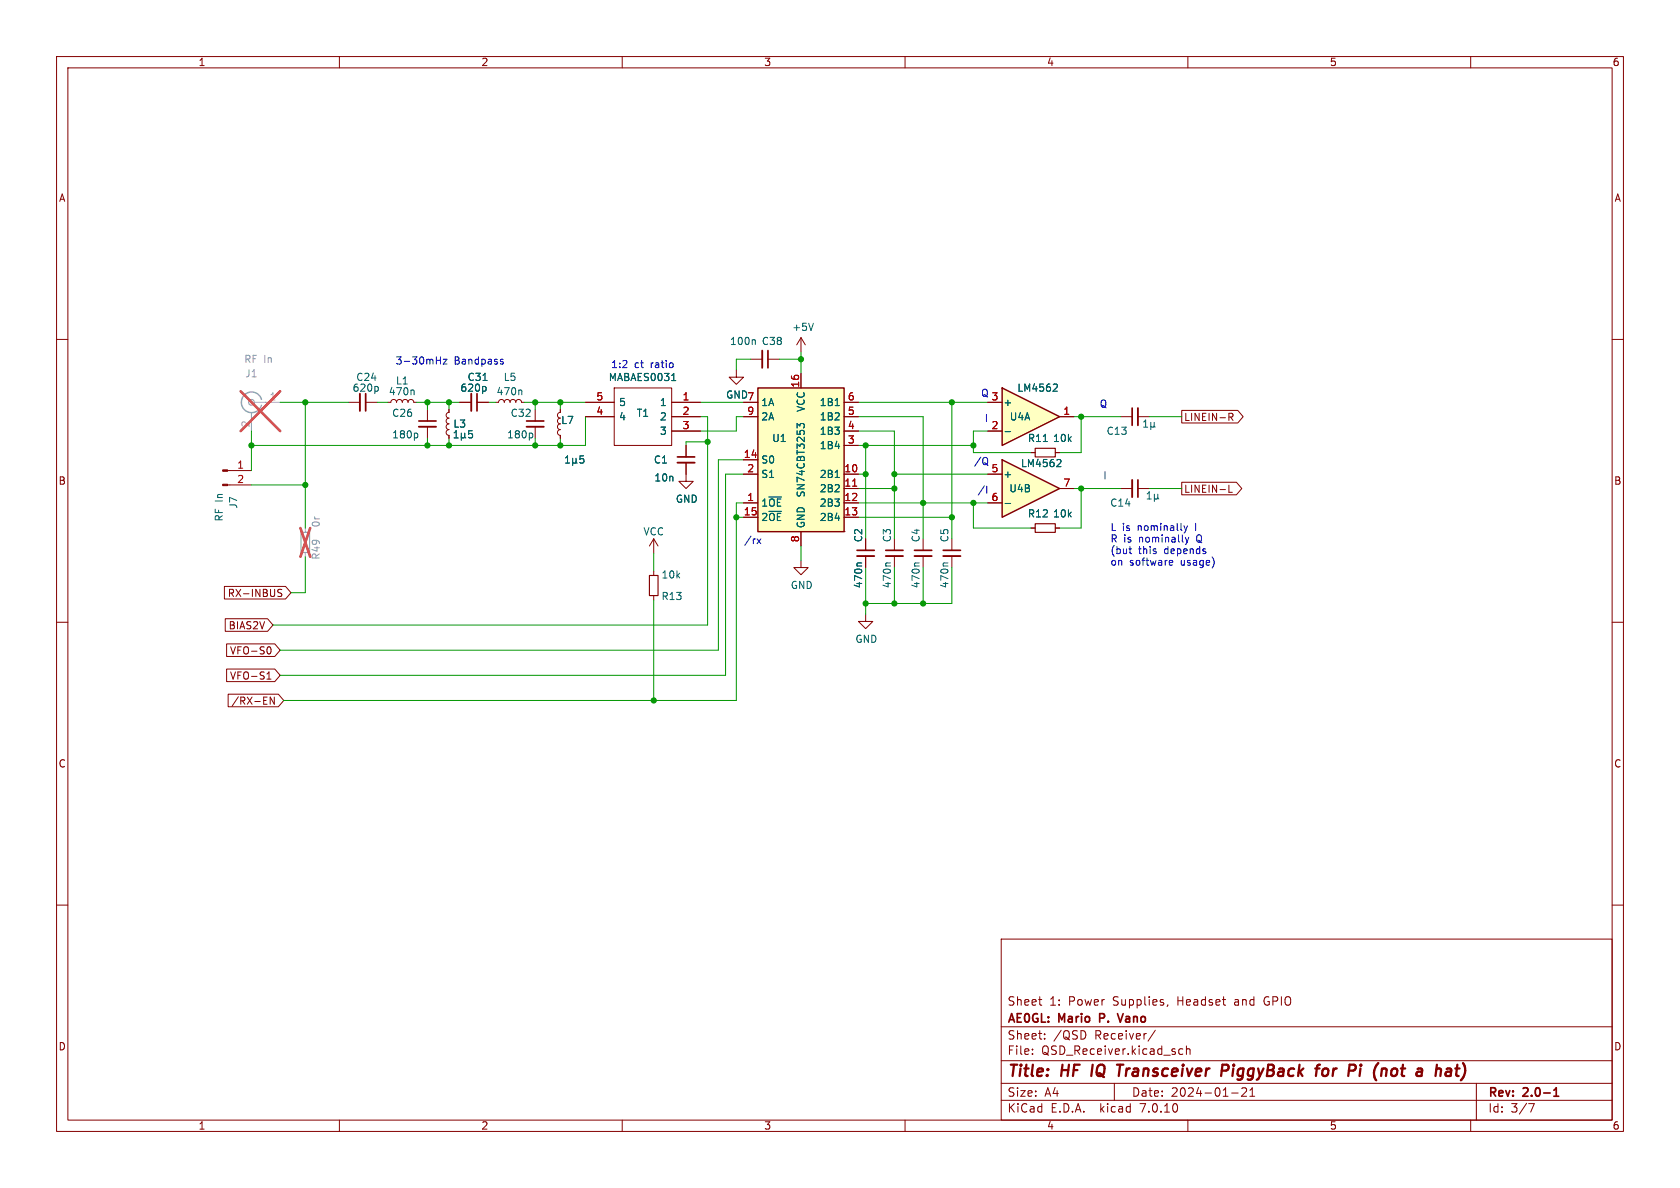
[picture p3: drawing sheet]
<svg xmlns="http://www.w3.org/2000/svg" width="297mm" height="210mm" viewBox="0 0 297 210" stroke-linecap="round" stroke-linejoin="round" font-family="sans-serif">
<g fill="none" stroke="#840000" stroke-width=".18">
<path d="M10 10h277v190h-277zM12 12h273v186h-273zM60 10v2M110 10v2M160 10v2M210 10v2M260 10v2M10 60h2M285 60h2M61.6 71.1h2M64.6 71.1h2.1M75.6 72.4v2"/>
<path d="M75.6 75.4v2.1M79.4 72.4v.5l-.4 .1-.1 .4 .1 .4 .4 .1-.4 .1-.1 .4 .1 .4 .4 .1-.4 .2-.1 .3 .1 .4 .4 .1-.4 .2-.1 .3 .1 .4 .4 .2v.5M81.3 71.1h2M84.3 71.1h2.1M87.6 71.1h.5l.2-.3 .4-.2 .3 .2 .2 .3 .1-.3 .4-.2 .3 .2 .2 .3 .1-.3 .4-.2 .4 .2 .1 .3 .1-.3 .4-.2 .4 .2 .1 .3h.5M94.6 72.4v2M94.6 75.4v2.1M103.5 71.1h5.1M103.5 73.7h5.1M108.6 68.6h10.1v10.1h-10.1zM118.7 71.1h5.1M118.7 76.2h5.1"/>
<path d="M118.7 73.7h5.1M131.4 71.1h2.6M131.4 73.7h2.6M141.6 66v2.6M149.2 71.1h2.6M149.2 78.7h2.6M149.2 76.2h2.6M149.2 73.7h2.6M198.1 73.7h2.1M201.2 73.7h2M40.2 85.7h4.2M40.2 83.2h4.2"/>
<path d="M131.4 88.9h2.6M131.4 83.8h2.6M131.4 91.4h2.6M131.4 81.3h2.6M141.6 94v2.5M149.2 94h.1M149.2 88.9h2.6M149.2 83.8h2.6M149.2 86.4h2.6M149.2 91.4h2.6M10 110h2M285 110h2"/>
<path d="M10 160h2M285 160h2M177 166h108v32h-108zM183.6 176.7h.6M184 177.7h.2M206.5 177.6l-.2 .3M60 198v2M110 198v2M160 198v2M177 194.5h108M177 191.5h108M177 187.5h108"/>
<path d="M177 181.5h108M182.5 186.3v.1M182.5 185.5v.1M184.7 183.6v.1M184.7 182.8v.1M197 191.5v3M204.2 182.1l-1.2 2M208.5 186.3l.2 .1 .4-.1M209.1 185.5l-.4-.1-.2 .1M209.7 185.5l.3-.1 .3 .1 .1 .9M209.7 184.9v1.5M210 198v2"/>
<path d="M217.7 193.2h1.2M220.3 192.4v.5l-.8 .9h.9M221 193.8h.8M221 192.7l.4-.4v1.5M260 198v2M261 191.5v6.5M270.2 195.1h1l-.6 1.5"/>
</g>
<path d="M64.6 69.6v3M74 74.4h3.1M84.3 69.6v3M93.1 74.4h3M200.2 72.1v3.1M194.4 180h.6M195 179.2h-.6v1.5M197.6 179.2l.5 1.5 .5-1.5M274.7 193.8h.9M274.7 192.7l.4-.4v1.5" fill="none" stroke="#840000" stroke-width=".3"/>
<path d="M193.2 188.2l-.3 2M197.5 188.2h1.1M198 188.2l-.2 2M216 189.3h.8a.55 .55 0 0 0 .4-.5 .55 .55 0 0 0-.3-.6h-.8l-.2 2M233.8 189.3a.55 .55 0 0 1 .5-.4 .55 .55 0 0 1 .5 .4v.5a.57 .57 0 0 1-1 .2M246.2 189a.52 .52 0 0 1 .8 .1M247 189.8a.62 .62 0 0 1-.7 .4M254 189l.2-.1 .5 .1-.1 1.2M257.6 188.2l-.2 1.7M258.6 187.9a2.23 2.23 0 0 1 .1 2.5" fill="none" stroke="#840000" stroke-width=".4"/>
<g fill="none" stroke="#a1a1a1" stroke-width=".2">
<path d="M53.2 94.1h1.5v3.6h-1.5z"/>
<circle cx="44.5" cy="71.1" r=".51"/>
</g>
<path d="M44.4 72.9v3.3M45 71.1h4.5M54 93.3v.8M54 97.7v.7" fill="none" stroke="#a1a1a1" stroke-width=".18"/>
<path d="M42.5 69.2l7 7M49.5 69.2l-7 7M53.1 93.3l1.7 5.1M54.8 93.3l-1.7 5.1" fill="none" stroke="#eb3a3d" stroke-width=".46"/>
<g fill="#840000" stroke="#840000" stroke-width=".18">
<path d="M39.4 85.6h.8v.3h-.8z"/>
<path d="M39.4 83.1h.8v.2h-.8z"/>
</g>
<path d="M63.6 69.6v3M74 75.4h3.1M83.3 69.6v3M93.1 75.4h3M201.2 72.1v3.1" fill="none" stroke="#840000" stroke-width=".33"/>
<g fill="none" stroke="#006464" stroke-width=".18">
<path d="M66.6 68.3l.3 .3v.3l-.3 .3M73.6 76.6l.3 .2v.4l-.3 .2M80.3 77.4h.7M80.5 76.3l-.2 .2M80.6 76.1v1.3M81.6 77.2l.1 .2h.3l.2-.2M81.6 76.6v1.2M82.2 77.2l.1 .2M82.2 76.6v.6M83.5 76.1h-.6l-.1 .6 .2-.1 .4 .1 .1 .2v.4l-.2 .1-.5-.1M85.4 67.3h.7M85.7 68.3l.2 .3v.3l-.2 .3"/>
<path d="M92.1 68.9l.2 .2v.7M93.9 76.6l.3 .2v.4l-.3 .2M118.7 67.3h.8M119 66.2l.1-.2v1.3M142.1 75.6l.1-.5-.1-.2h-.6l-.1 .4-.5-.4v.8M147.6 71.7h.8M202.2 75.5h.7M202.2 74.6l.3-.4v1.3M203.4 75.3l.2 .2h.3l.1-.2M203.4 74.7v1.2M204 75.3l.2 .2M204 74.7v.6"/>
<path d="M147.6 84.4h.8"/>
</g>
<path d="M134 68.6h15.2v25.4h-15.2z" fill="#ffffc2" stroke="#ffffc2" stroke-width=".18"/>
<path d="M134 68.6h15.2v25.4h-15.2z" fill="none" stroke="#840000" stroke-width=".25"/>
<path d="M150.7 85.9h.8" fill="none" stroke="#a90000" stroke-width=".18"/>
<path d="M46.2 70.6a1.81 1.81 0 0 0-2.8-1 1.81 1.81 0 0 0 0 3 1.81 1.81 0 0 0 2.8-1" fill="none" stroke="#a1a1a1" stroke-width=".25"/>
<path d="M177.2 68.6l10.1 5.1-10.1 5z" fill="#ffffc2"/>
<path d="M177.2 68.6l10.1 5.1-10.1 5z" fill="none" stroke="#840000" stroke-width=".25"/>
<path d="M174.6 76.2h2.6M174.6 71.1h2.6M187.3 73.7h2.6" fill="none" stroke="#840000" stroke-width=".18"/>
<path d="M177.7 76.3h1M186.4 67.9l.4 .1 .1 .3-.8 .9h.8" fill="none" stroke="#006464" stroke-width=".18"/>
<path d="M177.2 81.3l10.1 5.1-10.1 5z" fill="#ffffc2"/>
<path d="M177.2 81.3l10.1 5.1-10.1 5z" fill="none" stroke="#840000" stroke-width=".25"/>
<g fill="none" stroke="#840000" stroke-width=".18">
<path d="M141.6 59.7l-.8 1.3M141.6 59.7v2.5M141.6 59.7l.8 1.3M68.6 71.1h.5l.1-.3 .4-.2 .4 .2 .1 .3 .2-.3 .3-.2 .4 .2 .1 .3 .2-.3 .3-.2 .4 .2 .1 .3 .2-.3 .4-.2 .3 .2 .2 .3h.5M79.4 72.4v.5M79.4 77v.5M81.3 71.1h2M84.3 71.1h2.1M99.1 72.4v.5l-.4 .1-.1 .4 .1 .4 .4 .1-.4 .1-.1 .4 .1 .4 .4 .1-.4 .2-.1 .3 .1 .4 .4 .1-.4 .2-.1 .3 .1 .4 .4 .2v.5M103.5 71.1h5.1M103.5 73.7h5.1M118.7 71.1h5.1"/>
<path d="M118.7 76.2h5.1M118.7 73.7h5.1M121.3 78.7v2.1M130.2 65.4v1.3h1.2l-1.2 1.2-1.3-1.2h1.3M131.4 71.1h2.6M131.4 73.7h2.6M132.7 63.5h2M135.8 63.5h2M141.6 66v2.6M149.2 71.1h2.6M149.2 78.7h2.6M149.2 76.2h2.6"/>
<path d="M149.2 73.7h2.6M174.6 71.1h2.6M174.6 76.2h2.6M187.3 73.7h2.6M208.9 72.5h9.9l1 1.2-1 1.1h-9.9zM217.3 73.1h.4l.3 .2-.1 .4h-.6M217.6 73.7l.4 .6M115.6 95.3l-.8 1.2M115.6 95.3v2.5M115.6 95.3l.7 1.2M121.3 81.8v3.3h1.3l-1.3 1.3-1.3-1.3h1.3M131.4 83.8h2.6"/>
<path d="M131.4 88.9h2.6M131.4 91.4h2.6M131.4 81.3h2.6M141.6 99.1v1.2h1.3l-1.3 1.3-1.3-1.3h1.3M141.6 94v2.5M149.2 83.8h2.6M149.2 88.9h2.6M149.2 86.4h2.6M149.2 91.4h2.6M153 95.3v2M153 98.3v2M158.1 95.3v2"/>
<path d="M158.1 98.3v2M163.2 95.3v2M163.2 98.3v2M168.3 95.3v2M168.3 98.3v2M174.6 83.8h2.6M174.6 88.9h2.6M182.2 80h.8M182.2 93.3h.8M186.6 80h.7M186.6 93.3h.7M187.3 86.4h2.6"/>
<path d="M198.1 86.4h2.1M201.2 86.4h2M208.9 85.2h9.7l.9 1.2-.9 1.1h-9.7zM217.3 85.8v1.2h.6M39.7 103.7h10.8l.9 1.1-.9 1.1h-10.8zM39.8 109.4h7.5l1 1.1-1 1.1h-7.5zM40.1 113.8h8.5l.9 1.1-.9 1.1h-8.5zM40.1 118.3h8.5l.9 1.1-.9 1.1h-8.5zM47.2 119.1l.4-.3v1.3M47.5 114.3a.68 .68 0 0 1 .4 .7 .68 .68 0 0 1-.4 .6M49.1 104.5l.7 .6-.2 .3h-.5M49.8 104.2h-.5l-.2 .2"/>
<path d="M115.6 101v.7M115.6 105.3v.7M153 108.6v1.3h1.3l-1.3 1.2-1.2-1.2h1.2M40.3 122.7h8.9l1 1.1-1 1.1h-8.9zM47.2 120.1h.7M48.5 123.2v1.3l-.7-1.3v1.3"/>
</g>
<g fill="none" stroke="#006464" stroke-width=".18">
<path d="M143.8 57.1l-.4 1.3M73 68.9l.2 .2v.7M80.3 77.4h.7M80.5 76.3l-.2 .2M80.6 76.1v1.3M81.6 77.2l.1 .2h.3l.2-.2M81.6 76.6v1.2M82.2 77.2l.1 .2M82.2 76.6v.6M83.5 76.1h-.6l-.1 .6 .2-.1 .4 .1 .1 .2v.4l-.2 .1-.5-.1M85.4 67.3h.7M85.7 68.3l.2 .3v.3l-.2 .3"/>
<path d="M118.7 67.3h.8M119 66.2l.1-.2v1.3M133.3 60.1l.2 .1v.7M142.1 75.6l.1-.5-.1-.2h-.6l-.1 .4-.5-.4v.8M147.6 71.7h.8M177.7 76.3h1M184.4 78h.8M186.4 67.9l.4 .1 .1 .3-.8 .9h.8M100 81.9h.7M100 81l.3-.4v1.3M101.2 81.7l.2 .2h.3l.1-.2M101.2 81v1.3"/>
<path d="M101.8 81.7l.2 .2M101.8 81v.7M103.2 80.6h-.6l-.1 .6 .2-.1h.4l.1 .2v.4l-.2 .2-.5-.2M147.6 84.4h.8M152.3 99.5h-.6l-.2 .2M157.4 99.5h-.6l-.2 .2M162.5 99.5h-.7l-.1 .2M167.6 99.5h-.7l-.2 .2M177.7 89h1M187 81.2l.4 .1 .2 .3-.8 .9h.8M202.8 88.2h.7M202.8 87.3l.4-.4v1.3"/>
<path d="M204.1 88l.2 .2h.2l.2-.2M204.1 87.4v1.2M204.7 88l.2 .2M204.7 87.4v.6"/>
</g>
<path d="M134.7 62v3M119.8 81.8h3M151.5 98.3h3.1M156.6 98.3h3M161.7 98.3h3M166.8 98.3h3M200.2 84.8v3.1" fill="none" stroke="#840000" stroke-width=".33"/>
<path d="M135.8 62v3M119.8 80.8h3M151.5 97.3h3.1M156.6 97.3h3M161.7 97.3h3M166.8 97.3h3M201.2 84.8v3.1" fill="none" stroke="#840000" stroke-width=".3"/>
<path d="M183 79.2h3.6v1.6h-3.6zM183 92.6h3.6v1.5h-3.6zM114.8 101.7h1.5v3.6h-1.5z" fill="none" stroke="#840000" stroke-width=".2"/>
<g fill="none" stroke="#0000c2" stroke-width=".18">
<path d="M77.1 63.7h.8M77.9 63.1v1.3M78.4 63.5h.6l-.6 .9h.6M88.6 63.5l.3 .1M88.6 63.9l.3 .1 .1 .2-.2 .2h-.2M133.8 95.3l.7 .8M134.5 95.3l-.7 .8M174 85.9l-1.1 1.6M174.4 80.9a.9 .9 0 0 1 0 1.2l.3 .2M174.5 85.9v1.3M199.6 97h.5M199.8 97.8l.3 .1"/>
<path d="M206.9 99.1h.4v.3l-.6 .1M207.3 99.9h-.4M209.3 92.9l.3 .9M209.6 95l.3 .8M209.6 93.8l-.2 .3M209.9 95.8l-.2 .4M209.9 92.9l-.3 .9M210.2 95l-.3 .8M211.4 92.5v1.3"/>
</g>
<g fill="none" stroke="#009600" stroke-width=".18">
<path d="M44.4 76.2v7M49.5 71.1h12.1M54 71.1v22.2M66.7 71.1h1.9M73.7 71.1h7.6M75.6 71.1v1.3M75.6 77.5v1.2M79.4 71.1v1.3M79.4 77.5v1.2M86.4 71.1h1.2M92.7 71.1h10.8M94.6 71.1v1.3"/>
<path d="M94.6 77.5v1.2M99.1 71.1v1.3M99.1 77.5v1.2M103.5 73.7v5h-59.1M123.8 71.1h7.6M123.8 73.7h1.3v36.8h-76.8M125.1 78.1h-3.8v.6M131.4 73.7h-1.2v2.5h-6.4M132.7 63.5h-2.5v1.9M137.8 63.5h3.8M141.6 62.2v3.8M151.8 71.1h22.8"/>
<path d="M151.8 78.7h20.3M151.8 76.2h6.3v19.1M151.8 73.7h11.4v21.6M153 78.7v16.6M168.3 71.1v24.2M174.6 76.2h-2.5v3.8h10.1M189.9 73.7h8.2M191.1 73.7v6.3h-3.8M203.2 73.7h5.7M44.4 85.7h9.6M54 98.4v6.4h-2.6M115.6 97.8v3.2"/>
<path d="M130.2 91.4h1.2M131.4 88.9h-1.2v34.9h-80M131.4 83.8h-3.1v35.6h-78.8M131.4 81.3h-4.4v33.6h-77.5M141.6 96.5v2.6M151.8 83.8h1.2M151.8 91.4h16.5M151.8 86.4h6.3M151.8 88.9h22.8M158.1 83.8h16.5M172.1 88.9v4.4h10.1M189.9 86.4h8.2"/>
<path d="M191.1 86.4v6.9h-3.8M203.2 86.4h5.7M115.6 106v17.8M153 100.3v8.3M158.1 100.3v6.4M163.2 100.3v6.4M168.3 100.3v6.4h-15.3"/>
</g>
<path d="M150.7 85.9h.8" fill="none" stroke="#a90000" stroke-width=".18"/>
<g fill="#009600" stroke="#009600" stroke-width=".18">
<circle cx="158.1" cy="83.8" r=".46"/>
<circle cx="153" cy="83.8" r=".46"/>
<circle cx="153" cy="78.7" r=".46"/>
<circle cx="158.1" cy="86.4" r=".46"/>
<circle cx="153" cy="106.7" r=".46"/>
<circle cx="141.6" cy="63.5" r=".46"/>
<circle cx="158.1" cy="106.7" r=".46"/>
<circle cx="163.2" cy="106.7" r=".46"/>
<circle cx="75.6" cy="78.7" r=".46"/>
<circle cx="79.4" cy="71.1" r=".46"/>
<circle cx="75.6" cy="71.1" r=".46"/>
<circle cx="44.4" cy="78.7" r=".46"/>
<circle cx="54" cy="71.1" r=".46"/>
<circle cx="125.1" cy="78.1" r=".46"/>
<circle cx="130.2" cy="91.4" r=".46"/>
<circle cx="94.6" cy="78.7" r=".46"/>
<circle cx="115.6" cy="123.8" r=".46"/>
<circle cx="99.1" cy="78.7" r=".46"/>
<circle cx="168.3" cy="71.1" r=".46"/>
<circle cx="191.1" cy="86.4" r=".46"/>
<circle cx="163.2" cy="88.9" r=".46"/>
<circle cx="172.1" cy="88.9" r=".46"/>
<circle cx="168.3" cy="91.4" r=".46"/>
<circle cx="172.1" cy="78.7" r=".46"/>
<circle cx="191.1" cy="73.7" r=".46"/>
<circle cx="94.6" cy="71.1" r=".46"/>
<circle cx="99.1" cy="71.1" r=".46"/>
<circle cx="79.4" cy="78.7" r=".46"/>
<circle cx="54" cy="85.7" r=".46"/>
</g>
<g font-size="2.8" fill="#840000">
<text x="178" y="190.9">Title:</text>
<text x="187.7" y="190.9">HF</text>
<text x="193.8" y="190.9">IQ</text>
<text x="199.2" y="190.9">Transceiver</text>
<text x="218.3" y="190.9">PiggyBack</text>
<text x="235.9" y="190.9">for</text>
<text x="242.4" y="190.9">Pi</text>
<text x="247.7" y="190.9">(not</text>
<text x="256.1" y="190.9">a</text>
</g>
<g font-size="2.1" fill="#840000">
<text x="178" y="178">Sheet</text>
<text x="185.5" y="178">1:</text>
<text x="189" y="178">Power</text>
<text x="196.9" y="178">Supplies,</text>
<text x="208.4" y="178">Headset</text>
<text x="218.6" y="178">and</text>
<text x="224" y="178">GPIO</text>
<text x="178" y="184">Sheet:</text>
<text x="178" y="181.2">AE0GL:</text>
<text x="186.2" y="184">/QSD</text>
<text x="187.2" y="181.2">Mario</text>
<text x="193.6" y="184">Receiver/</text>
<text x="195.1" y="181.2">P.</text>
<text x="199" y="181.2">Vano</text>
<text x="178" y="186.7">File:</text>
<text x="184.1" y="186.7">QSD_Receiver.kicad_sch</text>
<text x="178" y="196.9">KiCad</text>
<text x="178" y="194.1">Size:</text>
<text x="184.7" y="194.1">A4</text>
<text x="185.7" y="196.9">E.D.A.</text>
<text x="194.6" y="196.9">kicad</text>
<text x="200" y="194.1">Date:</text>
<text x="201.8" y="196.9">7.0.10</text>
<text x="207" y="194.1">2024-01-21</text>
<text x="263" y="194.3">Rev:</text>
<text x="263" y="196.9">Id:</text>
<text x="267.1" y="196.9">3/7</text>
<text x="269.4" y="194.3">2.0-1</text>
</g>
<g font-size="1.8" fill="#840000">
<text x="35" y="11.9">1</text>
<text x="85" y="11.9">2</text>
<text x="135" y="11.9">3</text>
<text x="185" y="11.9">4</text>
<text x="235" y="11.9">5</text>
<text x="285" y="11.9">6</text>
<text x="10.3" y="35.9">A</text>
<text x="285.3" y="35.9">A</text>
<text x="209.2" y="74.6">LINEIN-R</text>
<text x="10.3" y="85.9">B</text>
<text x="209.2" y="87.3">LINEIN-L</text>
<text x="285.3" y="85.9">B</text>
<text x="40.2" y="105.7">RX-INBUS</text>
<text x="40.3" y="111.4">BIAS2V</text>
<text x="40.6" y="115.9">VFO-S0</text>
<text x="40.6" y="120.3">VFO-S1</text>
<text x="40.8" y="124.8">/RX-EN</text>
<text x="10.3" y="135.9">C</text>
<text x="285.3" y="135.9">C</text>
<text x="10.3" y="185.9">D</text>
<text x="285.3" y="185.9">D</text>
<text x="35" y="199.9">1</text>
<text x="85" y="199.9">2</text>
<text x="135" y="199.9">3</text>
<text x="185" y="199.9">4</text>
<text x="235" y="199.9">5</text>
<text x="285" y="199.9">6</text>
</g>
<g font-size="1.8" fill="#006464">
<text x="139.9" y="58.7">+5V</text>
<text x="129" y="61.2">100n</text>
<text x="134.6" y="61.2">C38</text>
<text x="62.2" y="69.4">620p</text>
<text x="62.9" y="67.5">C24</text>
<text x="68.6" y="70.1">470n</text>
<text x="69.9" y="68.2">L1</text>
<text x="81.3" y="69.4">620p</text>
<text x="82.6" y="67.5">C31</text>
<text x="87.7" y="70.1">470n</text>
<text x="88.9" y="67.5">L5</text>
<text x="107.5" y="67.6">MABAES0031</text>
<text x="109.3" y="72">5</text>
<text x="116.6" y="72">1</text>
<text x="128.3" y="70.7">GND7</text>
<text x="134.5" y="72">1A</text>
<text x="144.8" y="72">1B1</text>
<text x="177.3" y="72">+</text>
<text x="179.8" y="69.4">LM4562</text>
<text x="69.2" y="77.7">180p</text>
<text x="69.2" y="73.9">C26</text>
<text x="80.1" y="75.8">L3</text>
<text x="89.5" y="77.7">180p</text>
<text x="90.2" y="73.9">C32</text>
<text x="99.1" y="75.2">L7</text>
<text x="109.3" y="74.5">4</text>
<text x="112.5" y="73.9">T1</text>
<text x="116.6" y="74.5">2</text>
<text x="116.6" y="77.1">3</text>
<text x="134.5" y="74.5">2A</text>
<text x="142.5" y="72.9" transform="rotate(-90 142.5 72.9)">VCC</text>
<text x="144.8" y="77.1">1B3</text>
<text x="144.8" y="74.5">1B2</text>
<text x="178.4" y="74.5">U4A</text>
<text x="195.5" y="77.1">C13</text>
<text x="115.5" y="82.1">C1</text>
<text x="134.5" y="82.1">S0</text>
<text x="136.4" y="78.3">U1</text>
<text x="144.8" y="79.6">1B4</text>
<text x="180.4" y="82.8">LM4562</text>
<text x="181.6" y="78.3">R11</text>
<text x="186.1" y="78.3">10k</text>
<text x="115.6" y="85.3">10n</text>
<text x="119.4" y="89.1">GND</text>
<text x="134.5" y="89.8">1~{OE}</text>
<text x="134.5" y="84.7">S1</text>
<text x="142.5" y="88" transform="rotate(-90 142.5 88)">SN74CBT3253</text>
<text x="144.8" y="84.7">2B1</text>
<text x="144.8" y="87.2">2B2</text>
<text x="144.8" y="89.8">2B3</text>
<text x="177.3" y="84.7">+</text>
<text x="178.3" y="87.2">U4B</text>
<text x="196.2" y="89.8">C14</text>
<text x="39.6" y="92.3" transform="rotate(-90 39.6 92.3)">RF In</text>
<text x="42.1" y="90" transform="rotate(-90 42.1 90)">J7</text>
<text x="113.7" y="94.8">VCC</text>
<text x="134.5" y="92.3">2~{OE}</text>
<text x="142.5" y="93.5" transform="rotate(-90 142.5 93.5)">GND</text>
<text x="144.8" y="92.3">2B4</text>
<text x="152.6" y="96" transform="rotate(-90 152.6 96)">C2</text>
<text x="157.7" y="96" transform="rotate(-90 157.7 96)">C3</text>
<text x="162.8" y="96" transform="rotate(-90 162.8 96)">C4</text>
<text x="167.9" y="96" transform="rotate(-90 167.9 96)">C5</text>
<text x="181.6" y="91.7">R12</text>
<text x="186.1" y="91.7">10k</text>
<text x="116.8" y="102.5">10k</text>
<text x="116.8" y="106.3">R13</text>
<text x="139.7" y="104.3">GND</text>
<text x="152.6" y="104.1" transform="rotate(-90 152.6 104.1)">470n</text>
<text x="157.7" y="104.1" transform="rotate(-90 157.7 104.1)">470n</text>
<text x="162.8" y="104.1" transform="rotate(-90 162.8 104.1)">470n</text>
<text x="167.9" y="104.1" transform="rotate(-90 167.9 104.1)">470n</text>
<text x="151.1" y="113.8">GND</text>
</g>
<g font-size="1.8" fill="#989898">
<text x="43.1" y="64.4">RF In</text>
<text x="43.3" y="66.9">J1</text>
<text x="56.7" y="93.3" transform="rotate(-90 56.7 93.3)">0r</text>
<text x="56.7" y="99.1" transform="rotate(-90 56.7 99.1)">R49</text>
</g>
<g font-size="1.8" fill="#0000c2">
<text x="69.8" y="64.5">3-30mHz</text>
<text x="80.3" y="64.5">Bandpass</text>
<text x="107.9" y="65.2">1:2</text>
<text x="112.1" y="65.2">ct</text>
<text x="115.1" y="65.2">ratio</text>
<text x="173.4" y="70.2">Q</text>
<text x="174" y="74.7">I</text>
<text x="194.3" y="72.1">Q</text>
<text x="172.1" y="82.3">/Q</text>
<text x="194.9" y="84.8">I</text>
<text x="196.2" y="93.9">L is</text>
<text x="196.2" y="96">R is</text>
<text x="201.2" y="93.9">nominally</text>
<text x="201.5" y="96">nominally</text>
<text x="211.8" y="96">Q</text>
<text x="131.4" y="96.3">/rx</text>
<text x="196.2" y="98">(but</text>
<text x="196.2" y="100.1">on</text>
<text x="199.7" y="100.1">software</text>
<text x="201.3" y="98">this</text>
<text x="205.9" y="98">depends</text>
<text x="208.8" y="100.1">usage)</text>
</g>
<g font-size="1.8" fill="#aaa">
<text x="47.6" y="70.9">1</text>
<text x="44.2" y="75.6" transform="rotate(-90 44.2 75.6)">2</text>
</g>
<g font-size="1.8" fill="#a90000">
<text x="105.3" y="70.9">5</text>
<text x="120.6" y="70.9">1</text>
<text x="141.4" y="68.6" transform="rotate(-90 141.4 68.6)">16</text>
<text x="149.8" y="70.9">6</text>
<text x="175.2" y="70.9">3</text>
<text x="105.3" y="73.4">4</text>
<text x="120.6" y="73.4">2</text>
<text x="120.6" y="75.9">3</text>
<text x="132" y="73.4">9</text>
<text x="149.8" y="75.9">4</text>
<text x="149.8" y="73.4">5</text>
<text x="175.2" y="75.9">2</text>
<text x="187.9" y="73.4">1</text>
<text x="41.8" y="82.9">1</text>
<text x="131.4" y="81">14</text>
<text x="132" y="83.6">2</text>
<text x="149.2" y="83.6">10</text>
<text x="149.8" y="78.5">3</text>
<text x="175.2" y="83.6">5</text>
<text x="41.8" y="85.5">2</text>
<text x="132" y="88.6">1</text>
<text x="149.2" y="86.1">11</text>
<text x="149.2" y="88.6">12</text>
<text x="175.2" y="88.6">6</text>
<text x="187.9" y="86.1">7</text>
<text x="131.4" y="91.2">15</text>
<text x="141.4" y="96" transform="rotate(-90 141.4 96)">8</text>
<text x="149.2" y="91.2">13</text>
</g>
</svg>
